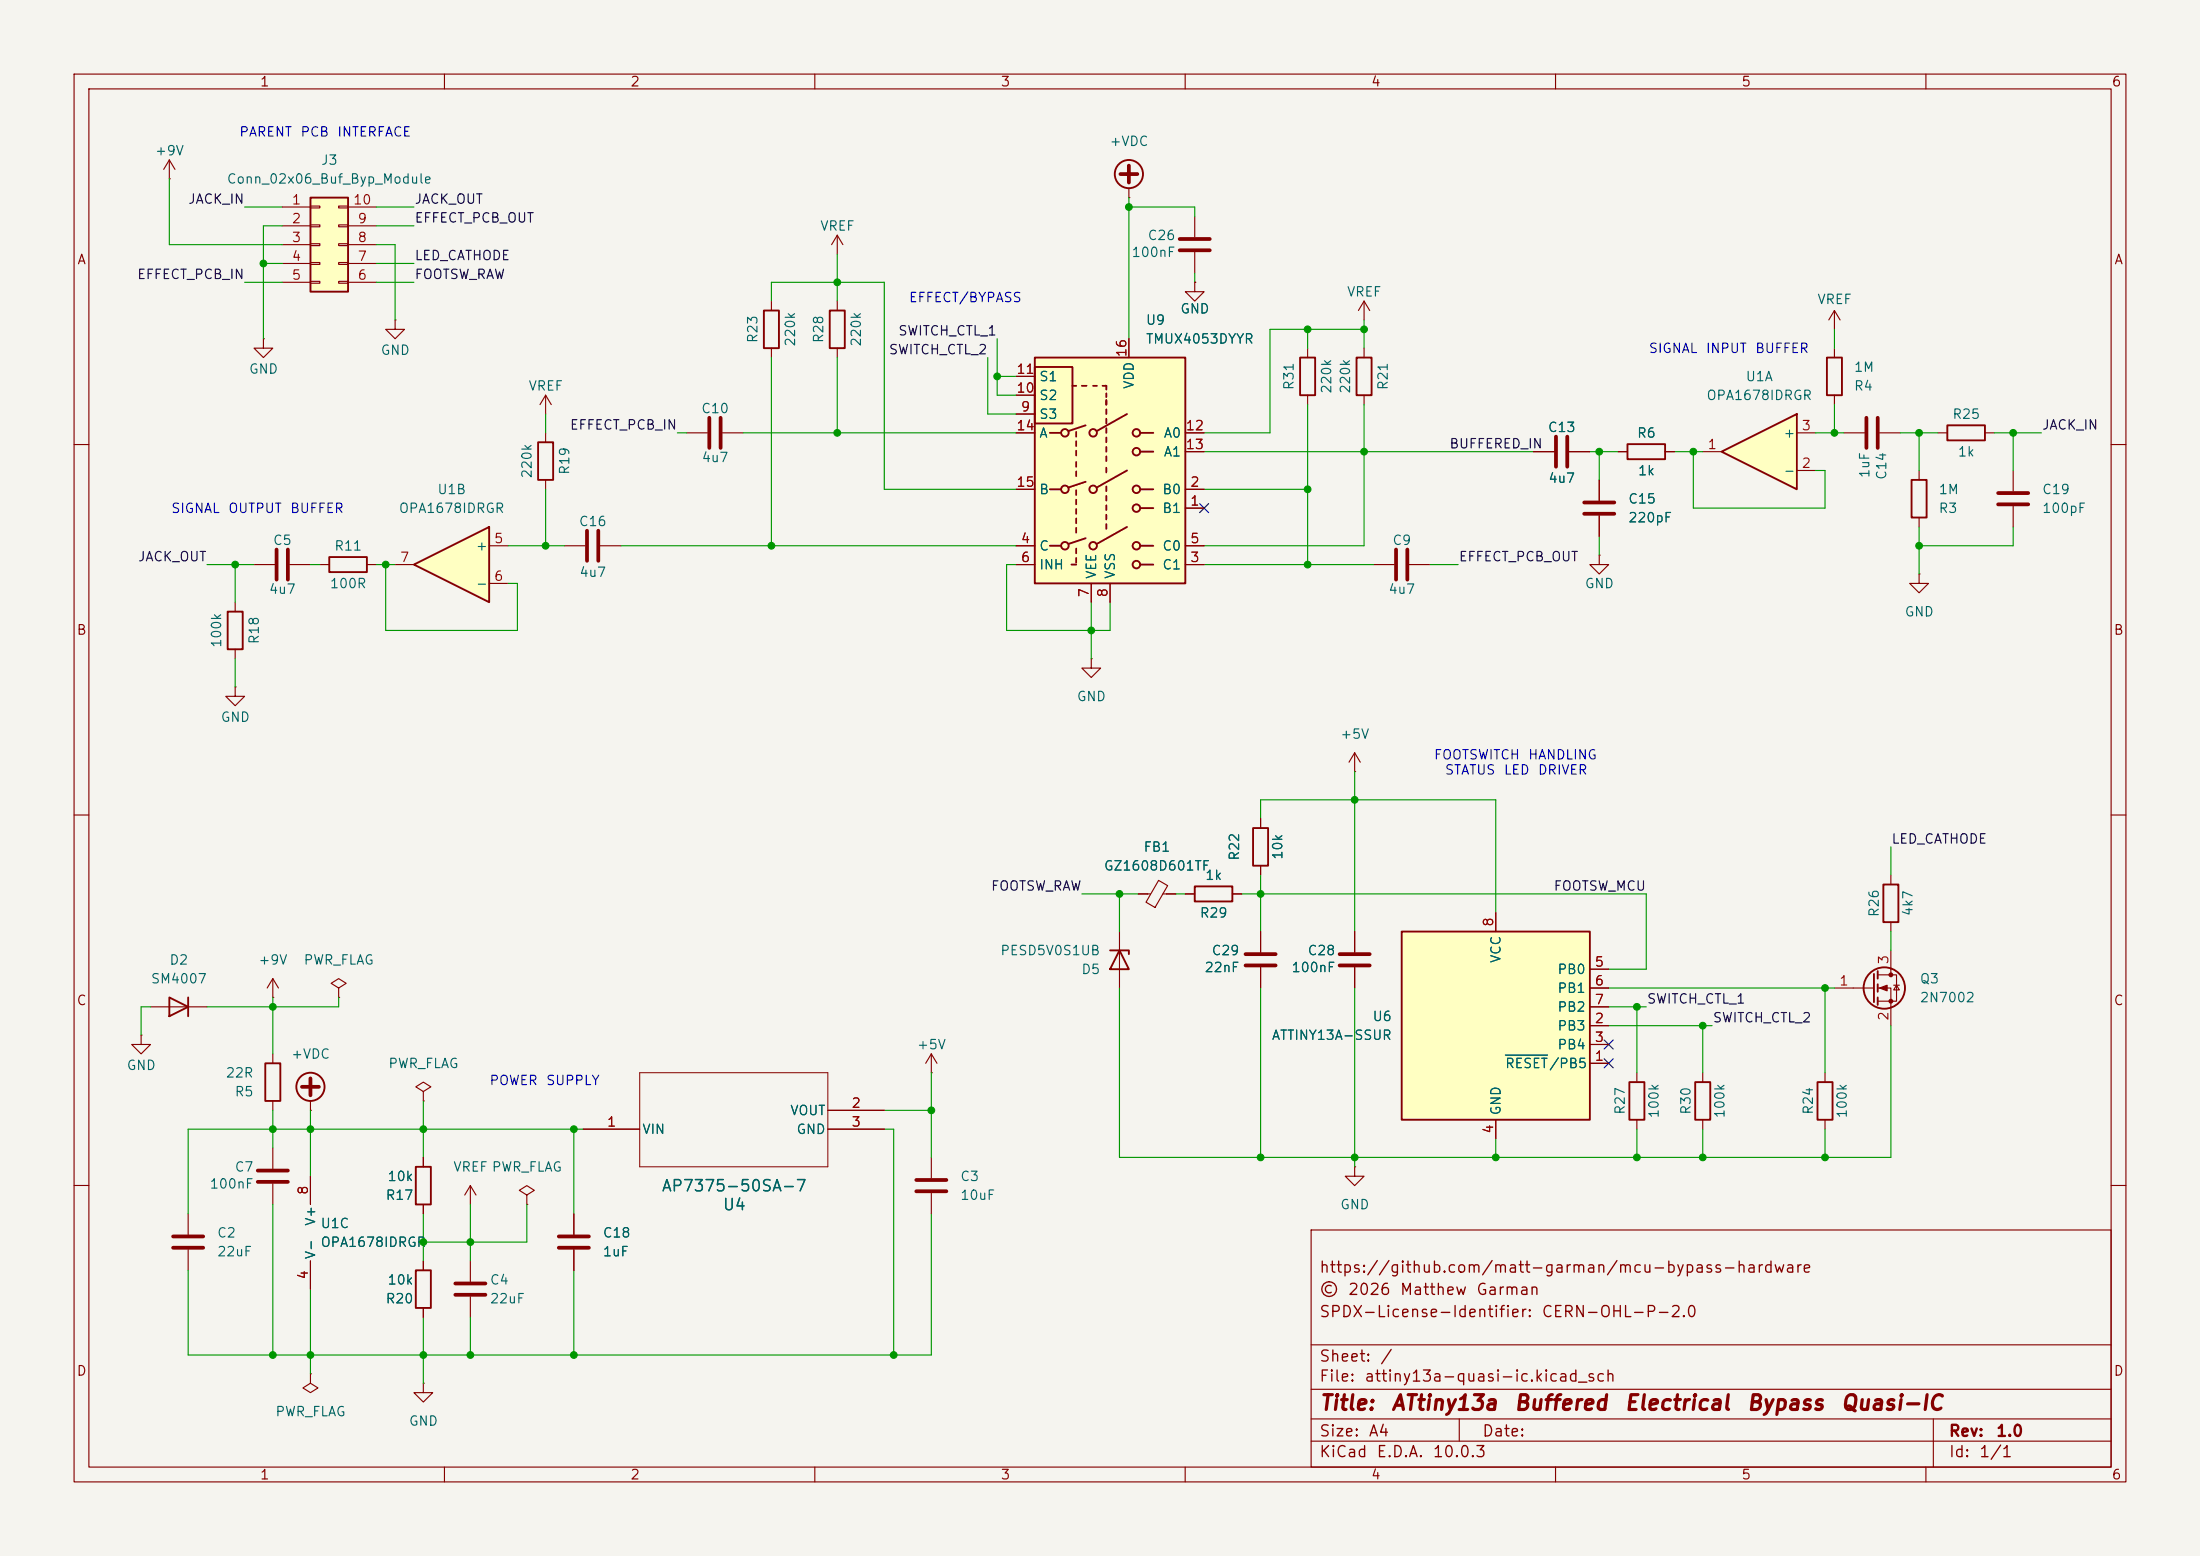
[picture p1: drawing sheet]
<svg xmlns="http://www.w3.org/2000/svg" width="297mm" height="210mm" viewBox="0 0 297 210" stroke-linecap="round" stroke-linejoin="round" font-family="sans-serif">
<path d="M0 0h297v210h-297z" fill="#f5f4ef" stroke="#f5f4ef" stroke-width=".14"/>
<g fill="none" stroke="#840000" stroke-width=".15">
<path d="M10 10h277v190h-277zM12 12h273v186h-273zM60 10v2M110 10v2M160 10v2M210 10v2M260 10v2M113 31.8l-.7 1.2M113 31.8l.8 1.2M113 31.8v2.5M152.4 26.7h.1M152.4 25.4v1.3"/>
<path d="M92.7 58.4h2.8M97.5 58.4h2.8M104.1 40.6v1.3M104.1 47v1.3M113 40.6v1.3M113 47v1.3M184.1 47v1.3M184.1 53.3v1.3M247.6 47v1.3M247.6 53.3v1.3M10 60h2M76.2 73.7h2.8"/>
<path d="M81 73.7h2.8M185.4 76.2h2.8M190.2 76.2h2.8M207 61h2.8M211.8 61h2.8M285 60h2M147.3 88.9v1.3h1.3l-1.3 1.2-1.3-1.2h1.3M147.3 88.9h.1M10 110h2M182.9 104.1h.1M182.9 101.6l-.8 1.3M182.9 101.6l.7 1.3"/>
<path d="M182.9 101.6v2.5M285 110h2M78.7 152.4h7.7M111.8 152.4h7.6M111.8 149.9h7.6M10 160h2M63.5 160l-.8 1.3M63.5 160l.8 1.3M63.5 160v2.6M71.1 161.3l1-.6-1-.7-1 .7 1 .6v1.3M71.1 162.6h.1M177 166h108v32h-108z"/>
<path d="M285 160h2M60 198v2M110 198v2M160 198v2M177 194.5h108M177 191.5h108M177 187.5h108M177 181.5h108M197 191.5v3M210 198v2M260 198v2M261 191.5v6.5"/>
</g>
<path d="M151.3 23.5h2.2M152.4 22.4v2.2M95.8 56.4v4.1M97.3 56.4v4.1M210.1 58.9v4.1M211.6 58.9v4.1M79.2 71.6v4.1M80.8 71.6v4.1M188.5 74.2v4M190 74.2v4" fill="none" stroke="#840000" stroke-width=".51"/>
<path d="M86.4 144.8h25.4v12.7h-25.4z" fill="none" stroke="#840000" stroke-width=".14"/>
<g fill="none" stroke="#840000" stroke-width=".25">
<path d="M103.1 41.9h2.1v5.1h-2.1zM112 41.9h2v5.1h-2zM183.1 48.3h2.1v5h-2.1zM246.6 48.3h2.1v5h-2.1z"/>
<circle cx="152.4" cy="23.5" r="1.9"/>
</g>
<path d="M232.4 61l10.2-5.1v10.1z" fill="#ffffc2"/>
<g fill="none" stroke="#840000" stroke-width=".25">
<path d="M72.6 59.7h2.1v5.1h-2.1zM219.7 59.9h5.1v2.1h-5.1zM262.9 57.4h5.1v2h-5.1zM232.4 61l10.2-5.1v10.1zM258.1 64.8h2v5.1h-2zM30.7 82.6h2.1v5h-2.1zM254.3 119.4h2v5.1h-2zM253 131.4v3.9M253.5 131.1v1M253.5 132.8v1.1M253.5 134.6v1M220 146.1h2v5h-2z"/>
<path d="M228.9 146.1h2v5h-2zM245.4 146.1h2v5h-2z"/>
<circle cx="254.4" cy="133.3" r="2.79"/>
</g>
<g fill="none" stroke="#840000" stroke-width=".15">
<path d="M73.7 53.3v2.6M73.7 58.4v1.3M73.7 53.3l.7 1.3M73.7 53.3l-.8 1.3M184.1 40.6l.8 1.3M184.1 40.6l-.7 1.3M184.1 40.6v2.6M242.6 58.4h2.5M248.9 58.4h2.8M253.7 58.4h2.8M261.6 58.4h1.3M268 58.4h1.2"/>
<path d="M73.7 64.8v1.2M215.9 74.9v1.3h-1.3l1.3 1.3 1.3-1.3h-1.3M215.9 74.9h.1M215.9 64.8v2.8M215.9 69.6v2.8M218.4 61h1.3M224.8 61h1.3M229.9 61h2.5M242.6 63.5h2.5M259.1 77.5v1.2h-1.3l1.3 1.3 1.2-1.3h-1.2M259.1 77.5h.1M259.1 63.5v1.3"/>
<path d="M259.1 69.9v1.2M271.8 63.5v2.8M271.8 68.3v2.8M31.7 92.7v1.3h-1.2l1.2 1.3 1.3-1.3h-1.3M31.7 92.7h.1M31.7 81.3v1.3M31.7 87.6v1.3M255.3 118.1v1.3M247.6 133.4h5.4M253.5 131.6h2.5v3.5h-2.5M253.5 133.4h1.8v5M255.3 124.5v1.2"/>
<path d="M255.3 128.3v3.3M255.7 133h.7M256 133l.4 .6h-.7zM125.7 144.8h.1M125.7 142.2l-.7 1.3M125.7 142.2l.8 1.3M125.7 142.2v2.6M221 144.8v1.3M221 151.1v1.3M229.9 144.8v1.3M229.9 151.1v1.3M246.4 144.8v1.3"/>
<path d="M246.4 151.1v1.3M25.4 163.8v2.8M25.4 168.7v2.8"/>
</g>
<path d="M252 56.4v4.1M253.5 56.4v4.1M213.9 69.3h4M213.9 67.8h4M269.7 68.1h4.1M269.7 66.5h4.1M23.4 168.4h4M23.4 166.9h4" fill="none" stroke="#840000" stroke-width=".51"/>
<g fill="#840000" stroke="#840000" stroke-width=".15">
<path d="M253.7 133.4l1.1-.4v.7z"/>
<circle cx="255.3" cy="131.6" r=".25"/>
<circle cx="255.3" cy="135.1" r=".25"/>
</g>
<path d="M55.9 76.2l10.1-5.1v10.2z" fill="#ffffc2"/>
<path d="M44.4 75.2h5.1v2h-5.1zM55.9 76.2l10.1-5.1v10.2z" fill="none" stroke="#840000" stroke-width=".25"/>
<g fill="none" stroke="#840000" stroke-width=".15">
<path d="M22.9 24.1h.1M22.9 21.6l.7 1.3M22.9 21.6l-.8 1.3M22.9 21.6v2.5M35.6 45.7v1.3h-1.3l1.3 1.3 1.2-1.3h-1.2M35.6 45.7h.1M53.3 43.2v1.3h1.3l-1.3 1.2-1.2-1.2h1.2M53.3 43.2h.1M34.3 76.2h2.8M39.1 76.2h2.8M43.2 76.2h1.2M49.5 76.2h1.3"/>
<path d="M53.3 76.2h2.6M66 73.7h2.6M66 78.7h2.6"/>
</g>
<path d="M37.3 74.2v4M38.9 74.2v4" fill="none" stroke="#840000" stroke-width=".51"/>
<path d="M41.9 26.7h5.1v12.7h-5.1z" fill="#ffffc2"/>
<g fill="none" stroke="#840000" stroke-width=".25">
<path d="M41.9 26.7h5.1v12.7h-5.1zM22.9 134.6l2.5 1.3-2.5 1.3zM25.4 134.6v2.6M149.9 128.3h2.5v.5M151.1 128.3l1.3 2.5h-2.5zM35.8 143.5h2v5.1h-2zM56.1 157.5h2.1v5.1h-2.1zM56.1 171.5h2.1v5h-2.1z"/>
<circle cx="41.9" cy="146.7" r="1.9"/>
</g>
<g fill="none" stroke="#840000" stroke-width=".15">
<path d="M38.1 27.9h3.8M38.1 30.5h3.8M38.1 33h3.8M38.1 35.6h3.8M38.1 38.1h3.8M41.9 27.8h1.3v.3h-1.3zM41.9 30.4h1.3v.2h-1.3zM41.9 32.9h1.3v.2h-1.3zM41.9 35.4h1.3v.3h-1.3zM41.9 38h1.3v.2h-1.3zM45.7 27.8h1.3v.3h-1.3zM45.7 30.4h1.3v.2h-1.3z"/>
<path d="M45.7 32.9h1.3v.2h-1.3zM45.7 35.4h1.3v.3h-1.3zM45.7 38h1.3v.2h-1.3zM47 27.9h3.8M47 30.5h3.8M47 33h3.8M47 35.6h3.8M47 38.1h3.8M247.6 41.9l.8 1.3M247.6 41.9l-.7 1.3M247.6 41.9v2.6M19 139.7v1.3h1.3l-1.3 1.2-1.2-1.2h1.2"/>
<path d="M19 139.7h.1M20.3 135.9h7.6M36.8 134.6h.1M36.8 132.1v2.5M36.8 132.1l-.7 1.3M36.8 132.1l.8 1.3M45.7 133.4l1-.7-1-.6-1 .6 1 .7v1.2M45.7 134.6h.1M151.1 125.7v7.7M36.8 142.2v1.3M36.8 148.6v1.3M36.8 154.9v2.8"/>
<path d="M36.8 159.8v2.8M41.9 149.9h.1M41.9 148.6v1.3M41.9 158.8v3.8M57.1 147.3l1.1-.6-1.1-.6-1 .6 1 .6v1.3M57.1 148.6h.1M57.1 156.2v1.3M125.7 156.2v2.8M41.9 170.2v3.8M57.1 162.6v1.2M57.1 170.2v1.3M57.1 176.5v1.3"/>
<path d="M63.5 170.2v2.8M63.5 175v2.8M77.5 163.8v2.8M77.5 168.7v2.8M125.7 161v2.8M41.9 185.4v1.3l1 .6-1 .7-1-.7 1-.6M41.9 185.4h.1M57.1 186.7v1.3h1.3l-1.3 1.2-1.2-1.2h1.2M57.1 186.7h.1"/>
</g>
<path d="M34.8 159.5h4.1M34.8 158h4.1M40.8 146.7h2.3M41.9 145.5v2.3M123.7 159.3h4.1M61.5 174.8h4M61.5 173.2h4M75.4 168.4h4.1M75.4 166.9h4.1M123.7 160.8h4.1" fill="none" stroke="#840000" stroke-width=".51"/>
<path d="M139.7 48.3h20.3v30.4h-20.3z" fill="#ffffc2"/>
<g fill="none" stroke="#840000" stroke-width=".25">
<path d="M139.7 48.3h20.3v30.4h-20.3zM139.7 49.5h5.1v7.7h-5.1zM141.7 58.4h1.6M144.8 52.1h.5M145.3 58.3v.6M145.3 59.6v.6M146 52.1h.7M146.6 57.4l-2.3 .8M147.6 52.1h.5M148.8 52.1h.6v.5M149.4 53.1v.5M149.4 54v.6"/>
<path d="M149.4 55.2v.7M149.4 56.5v.7M149.4 57.8v.6M149.4 59.1v.6M152.1 55.9l-4 2.3M153.9 58.4h1.8M141.7 66h1.6M141.7 73.7h1.6M144.7 76.2h.6M145.3 60.8v.7M145.3 62.4v.6M145.3 63.6v.7"/>
<path d="M145.3 66.2v.6M145.3 67.4v.7M145.3 68.7v.6M145.3 70v.6M145.3 71.2v.7M145.3 74v.7M145.3 75.3v.6M146.6 65l-2.3 .8M146.6 72.6l-2.3 .8M149.4 60.3v.7M149.4 61.6v.6M149.4 63.1v.7"/>
<path d="M149.4 65.7v.6M149.4 66.9v.7M149.4 68.2v.6M149.4 69.5v.6M149.4 70.7v.7M152.1 63.5l-4 2.3M152.1 71.1l-4 2.3M153.9 66h1.8M153.9 73.7h1.8M153.9 76.2h1.8M153.9 61h1.8M153.9 68.6h1.8"/>
<path d="M169.2 111.8h2v5h-2z"/>
<circle cx="143.8" cy="58.4" r=".51"/>
<circle cx="147.6" cy="58.4" r=".51"/>
<circle cx="153.4" cy="58.4" r=".51"/>
<circle cx="143.8" cy="66" r=".51"/>
<circle cx="143.8" cy="73.7" r=".51"/>
<circle cx="147.6" cy="73.7" r=".51"/>
<circle cx="147.6" cy="66" r=".51"/>
<circle cx="153.4" cy="68.6" r=".51"/>
<circle cx="153.4" cy="73.7" r=".51"/>
<circle cx="153.4" cy="66" r=".51"/>
<circle cx="153.4" cy="76.2" r=".51"/>
<circle cx="153.4" cy="61" r=".51"/>
</g>
<g fill="none" stroke="#840000" stroke-width=".15">
<path d="M161.3 38.1v1.3h1.3l-1.3 1.2-1.3-1.2h1.3M161.3 38.1h.1M137.2 55.9h2.5M137.2 53.3h2.5M137.2 50.8h2.5M137.2 58.4h2.5M152.4 45.7v2.6M160 58.4h2.6M137.2 66h2.5M137.2 76.2h2.5M137.2 73.7h2.5M147.3 78.7v2.6"/>
<path d="M149.9 78.7v2.6M160 68.6h2.6M160 66h2.6M160 76.2h2.6M160 73.7h2.6M160 61h2.6M170.2 110.5v1.3M170.2 116.8v1.3"/>
</g>
<path d="M189.2 125.7h25.4v25.4h-25.4z" fill="#ffffc2"/>
<path d="M175.5 48.3h2v5h-2zM161.3 119.6h5.1v2.1h-5.1zM189.2 125.7h25.4v25.4h-25.4z" fill="none" stroke="#840000" stroke-width=".25"/>
<g fill="none" stroke="#840000" stroke-width=".15">
<path d="M161.3 38.1h.1M161.3 29.2v2.8M161.3 34v2.8M137.2 55.9h2.5M137.2 53.3h2.5M137.2 50.8h2.5M137.2 58.4h2.5M152.4 45.7v2.6M160 58.4h2.6M176.5 47v1.3M176.5 53.3v1.3M137.2 66h2.5"/>
<path d="M137.2 76.2h2.5M137.2 73.7h2.5M147.3 78.7v2.6M149.9 78.7v2.6M160 68.6h2.6M160 66h2.6M160 76.2h2.6M160 73.7h2.6M160 61h2.6M207 61h2.8M211.8 61h2.8M215.9 64.8v2.8"/>
<path d="M215.9 69.6v2.8M218.4 61h1.3M224.8 61h1.3M156.4 118.8l1.2 .7-1.7 3-1.2-.7zM170.2 110.5v1.3M170.2 116.8v1.3M153.7 120.7h1.6M157 120.7h1.7M160 120.7h1.3M166.4 120.7h1.2M170.2 125.7v2.8M170.2 130.6v2.8"/>
<path d="M182.9 125.7v2.8M182.9 130.6v2.8M201.9 123.2v2.5M214.6 138.4h2.6M214.6 130.8h2.6M214.6 133.4h2.6M214.6 135.9h2.6M41.9 158.8v3.8M57.1 156.2v1.3M78.7 152.4h7.7M111.8 152.4h7.6M111.8 149.9h7.6"/>
<path d="M182.9 157.5v1.3h1.2l-1.2 1.2-1.3-1.2h1.3M182.9 157.5h.1M201.9 151.1v2.6M214.6 143.5h2.6M214.6 141h2.6M41.9 170.2v3.8M57.1 162.6v1.2M57.1 170.2v1.3M57.1 176.5v1.3M77.5 163.8v2.8M77.5 168.7v2.8"/>
</g>
<path d="M203.2 142.4h5.7" fill="none" stroke="#006464" stroke-width=".15"/>
<path d="M159.3 33.8h4M159.3 32.3h4M168.1 130.3h4.1M168.1 128.8h4.1M180.8 130.3h4.1M180.8 128.8h4.1" fill="none" stroke="#840000" stroke-width=".51"/>
<g fill="none" stroke="#009600" stroke-width=".15">
<path d="M22.9 24.1v8.9h15.2M33 27.9h5.1M33 38.1h5.1M35.6 35.6h2.5M38.1 30.5h-2.5v15.2M50.8 33h2.5v10.2M50.8 30.5h5.1M50.8 35.6h5.1M50.8 27.9h5.1M50.8 38.1h5.1M113 34.3v6.3M152.4 27.9h8.9v1.3"/>
<path d="M152.4 26.7v19M161.3 36.8v1.3M73.7 55.9v2.5M91.4 58.4h1.3M100.3 58.4h36.9M104.1 40.6v-2.5h15.3v27.9h17.8M104.1 48.3v25.4M113 48.3v10.1M133.3 48.3v7.6h3.9M134.6 45.7v7.6h2.6M134.6 50.8h2.6M176.5 44.5v2.5"/>
<path d="M176.5 54.6v21.6M184.1 54.6v19.1h-21.5M184.1 44.5h-12.7v13.9h-8.8M184.1 43.2v3.8M245.1 58.4h3.8M247.6 44.5v2.5M247.6 54.6v3.8M256.5 58.4h5.1M259.1 58.4v5.1M269.2 58.4h6.4M271.8 58.4v5.1M27.9 76.2h6.4"/>
<path d="M31.7 76.2v5.1M41.9 76.2h1.3M50.8 76.2h2.5M52.1 76.2v8.9h17.7v-6.4h-1.2M68.6 73.7h7.6M73.7 66v7.7M83.8 73.7h53.4M137.2 76.2h-1.3v8.9h14v-3.8M162.6 76.2h22.8M162.6 61h44.4M162.6 66h13.9M193 76.2h3.8"/>
<path d="M214.6 61h3.8M215.9 61v3.8M215.9 72.4v2.5M226.1 61h3.8M228.6 61v7.6h17.8v-5.1h-1.3M259.1 71.1v6.4M271.8 71.1v2.6h-12.7M31.7 88.9v3.8M147.3 81.3v7.6M170.2 110.5v-2.5h31.7v15.2M170.2 118.1v7.6M182.9 104.1v21.6"/>
<path d="M255.3 114.3v3.8M20.3 135.9h-1.3v3.8M36.8 134.6v7.6M45.7 134.6v1.3h-17.8M146 120.7h7.7M151.1 133.4v22.8h104.2v-17.8M151.1 120.7v5M158.7 120.7h1.3M167.6 120.7h54.6v10.1h-5M170.2 133.4v22.8M182.9 133.4v24.1M217.2 135.9h5"/>
<path d="M217.2 138.4h13.9M217.2 133.4h30.4M221 135.9v8.9M229.9 138.4v6.4M246.4 133.4v11.4M255.3 125.7v2.6M36.8 149.9v5M41.9 149.9v8.9M57.1 148.6v7.6M77.5 152.4v11.4M78.7 152.4h-53.3v11.4M119.4 152.4h1.2v30.5"/>
<path d="M119.4 149.9h6.3M125.7 144.8v11.4M201.9 153.7v2.5M221 152.4v3.8M229.9 152.4v3.8M246.4 152.4v3.8M36.8 162.6v20.3M41.9 174v11.4M57.1 163.8v6.4M57.1 177.8v8.9M63.5 162.6v7.6M63.5 177.8v5.1"/>
<path d="M71.1 162.6v5h-14M77.5 171.5v11.4M125.7 163.8v19.1h-100.3v-11.4"/>
</g>
<path d="M162 68l1.2 1.2M163.2 68l-1.2 1.2M216.6 140.4l1.2 1.2M216.6 142.9l1.2 1.2M217.8 140.4l-1.2 1.2M217.8 142.9l-1.2 1.2" fill="none" stroke="#000084" stroke-width=".15"/>
<g fill="#009600" stroke="#009600" stroke-width=".14">
<circle cx="120.6" cy="182.9" r=".46"/>
<circle cx="125.7" cy="149.9" r=".46"/>
<circle cx="170.2" cy="120.7" r=".46"/>
<circle cx="170.2" cy="156.2" r=".46"/>
<circle cx="151.1" cy="120.7" r=".46"/>
<circle cx="184.1" cy="61" r=".46"/>
<circle cx="176.5" cy="66" r=".46"/>
<circle cx="176.5" cy="76.2" r=".46"/>
<circle cx="147.3" cy="85.1" r=".46"/>
<circle cx="176.5" cy="44.5" r=".46"/>
<circle cx="184.1" cy="44.5" r=".46"/>
<circle cx="271.8" cy="58.4" r=".46"/>
<circle cx="259.1" cy="58.4" r=".46"/>
<circle cx="259.1" cy="73.7" r=".46"/>
<circle cx="247.6" cy="58.4" r=".46"/>
<circle cx="182.9" cy="156.2" r=".46"/>
<circle cx="221" cy="156.2" r=".46"/>
<circle cx="201.9" cy="156.2" r=".46"/>
<circle cx="221" cy="135.9" r=".46"/>
<circle cx="246.4" cy="156.2" r=".46"/>
<circle cx="229.9" cy="156.2" r=".46"/>
<circle cx="246.4" cy="133.4" r=".46"/>
<circle cx="229.9" cy="138.4" r=".46"/>
<circle cx="228.6" cy="61" r=".46"/>
<circle cx="215.9" cy="61" r=".46"/>
<circle cx="182.9" cy="108" r=".46"/>
<circle cx="134.6" cy="50.8" r=".46"/>
<circle cx="152.4" cy="27.9" r=".46"/>
<circle cx="113" cy="38.1" r=".46"/>
<circle cx="113" cy="58.4" r=".46"/>
<circle cx="104.1" cy="73.7" r=".46"/>
<circle cx="77.5" cy="152.4" r=".46"/>
<circle cx="63.5" cy="167.6" r=".46"/>
<circle cx="57.1" cy="167.6" r=".46"/>
<circle cx="63.5" cy="182.9" r=".46"/>
<circle cx="77.5" cy="182.9" r=".46"/>
<circle cx="36.8" cy="152.4" r=".46"/>
<circle cx="41.9" cy="152.4" r=".46"/>
<circle cx="36.8" cy="135.9" r=".46"/>
<circle cx="57.1" cy="182.9" r=".46"/>
<circle cx="41.9" cy="182.9" r=".46"/>
<circle cx="36.8" cy="182.9" r=".46"/>
<circle cx="57.1" cy="152.4" r=".46"/>
<circle cx="35.6" cy="35.6" r=".46"/>
<circle cx="31.7" cy="76.2" r=".46"/>
<circle cx="52.1" cy="76.2" r=".46"/>
<circle cx="73.7" cy="73.7" r=".46"/>
</g>
<g font-size="2" fill="#840000">
<text x="178" y="190.8">Title:</text>
<text x="187.7" y="190.8">ATtiny13a</text>
<text x="204.3" y="190.8">Buffered</text>
<text x="219.2" y="190.8">Electrical</text>
<text x="235.7" y="190.8">Bypass</text>
<text x="248.4" y="190.8">Quasi-IC</text>
</g>
<g font-size="1.5" fill="#006464">
<text x="89.2" y="161.2">AP7375-50SA-7</text>
<text x="97.5" y="163.7">U4</text>
</g>
<g font-size="1.5" fill="#840000">
<text x="178" y="172.2">https://github.com/matt-garman/mcu-bypass-hardware</text>
<text x="178" y="178.2">SPDX-License-Identifier:</text>
<text x="178" y="175.2">©</text>
<text x="181.9" y="175.2">2026</text>
<text x="188.9" y="175.2">Matthew</text>
<text x="199.2" y="175.2">Garman</text>
<text x="208" y="178.2">CERN-OHL-P-2.0</text>
<text x="178" y="184.2">Sheet:</text>
<text x="186.2" y="184.2">/</text>
<text x="178" y="186.9">File:</text>
<text x="184.1" y="186.9">attiny13a-quasi-ic.kicad_sch</text>
<text x="178" y="197.1">KiCad</text>
<text x="178" y="194.3">Size:</text>
<text x="184.7" y="194.3">A4</text>
<text x="185.7" y="197.1">E.D.A.</text>
<text x="193.3" y="197.1">10.0.3</text>
<text x="200" y="194.3">Date:</text>
<text x="263" y="194.3">Rev:</text>
<text x="263" y="197.1">Id:</text>
<text x="267.1" y="197.1">1/1</text>
<text x="269.4" y="194.3">1.0</text>
</g>
<g font-size="1.3" fill="#840000">
<text x="35" y="12">1</text>
<text x="85" y="12">2</text>
<text x="135" y="12">3</text>
<text x="185" y="12">4</text>
<text x="235" y="12">5</text>
<text x="285" y="12">6</text>
<text x="10.3" y="36">A</text>
<text x="285.3" y="36">A</text>
<text x="10.3" y="86">B</text>
<text x="285.3" y="86">B</text>
<text x="10.3" y="136">C</text>
<text x="285.3" y="136">C</text>
<text x="10.3" y="186">D</text>
<text x="285.3" y="186">D</text>
<text x="35" y="200">1</text>
<text x="85" y="200">2</text>
<text x="135" y="200">3</text>
<text x="185" y="200">4</text>
<text x="235" y="200">5</text>
<text x="285" y="200">6</text>
</g>
<g font-size="1.3" fill="#006464">
<text x="20.8" y="21.3">+9V</text>
<text x="43.3" y="22.6">J3</text>
<text x="149.7" y="20">+VDC</text>
<text x="30.5" y="25.1">Conn_02x06_Buf_Byp_Module</text>
<text x="110.6" y="31.5">VREF</text>
<text x="152.7" y="35">100nF</text>
<text x="154.8" y="32.7">C26</text>
<text x="181.8" y="40.3">VREF</text>
<text x="245.3" y="41.4">VREF</text>
<text x="102.6" y="46.4" transform="rotate(-90 102.6 46.4)">R23</text>
<text x="107.7" y="46.9" transform="rotate(-90 107.7 46.9)">220k</text>
<text x="111.5" y="46.4" transform="rotate(-90 111.5 46.4)">R28</text>
<text x="116.5" y="46.9" transform="rotate(-90 116.5 46.9)">220k</text>
<text x="154.6" y="44.2">U9</text>
<text x="154.6" y="46.7">TMUX4053DYYR</text>
<text x="159.3" y="42.6">GND</text>
<text x="33.5" y="50.8">GND</text>
<text x="51.3" y="48.2">GND</text>
<text x="71.3" y="53">VREF</text>
<text x="140.2" y="51.8">S1</text>
<text x="153.4" y="52.6" transform="rotate(-90 153.4 52.6)">VDD</text>
<text x="175" y="52.7" transform="rotate(-90 175 52.7)">R31</text>
<text x="180" y="53.2" transform="rotate(-90 180 53.2)">220k</text>
<text x="182.6" y="53.2" transform="rotate(-90 182.6 53.2)">220k</text>
<text x="187.7" y="52.7" transform="rotate(-90 187.7 52.7)">R21</text>
<text x="235.6" y="51.8">U1A</text>
<text x="250.2" y="53">R4</text>
<text x="250.2" y="50.5">1M</text>
<text x="94.6" y="56.1">C10</text>
<text x="140.2" y="56.9">S3</text>
<text x="140.2" y="54.3">S2</text>
<text x="140.2" y="59.4">A</text>
<text x="157" y="59.4">A0</text>
<text x="208.9" y="58.6">C13</text>
<text x="220.9" y="59.4">R6</text>
<text x="230.3" y="54.3">OPA1678IDRGR</text>
<text x="240.7" y="59.4">+</text>
<text x="263.5" y="56.9">R25</text>
<text x="72.1" y="64.7" transform="rotate(-90 72.1 64.7)">220k</text>
<text x="77.2" y="64.2" transform="rotate(-90 77.2 64.2)">R19</text>
<text x="94.6" y="62.7">4u7</text>
<text x="157" y="61.9">A1</text>
<text x="208.9" y="65.5">4u7</text>
<text x="221" y="64.5">1k</text>
<text x="240.7" y="64.5">-</text>
<text x="252.7" y="64.6" transform="rotate(-90 252.7 64.6)">1uF</text>
<text x="255" y="64.9" transform="rotate(-90 255 64.9)">C14</text>
<text x="264.2" y="61.9">1k</text>
<text x="53.8" y="69.6">OPA1678IDRGR</text>
<text x="59" y="67">U1B</text>
<text x="78.1" y="71.3">C16</text>
<text x="140.2" y="67">B</text>
<text x="156.8" y="69.6">B1</text>
<text x="156.8" y="67">B0</text>
<text x="219.7" y="70.8">220pF</text>
<text x="219.7" y="68.3">C15</text>
<text x="261.6" y="69.6">R3</text>
<text x="261.6" y="67">1M</text>
<text x="275.6" y="69.6">100pF</text>
<text x="275.6" y="67">C19</text>
<text x="36.8" y="73.9">C5</text>
<text x="45" y="74.6">R11</text>
<text x="64.1" y="74.6">+</text>
<text x="140.2" y="74.6">C</text>
<text x="140.2" y="77.2">INH</text>
<text x="156.8" y="77.2">C1</text>
<text x="156.8" y="74.6">C0</text>
<text x="187.9" y="73.9">C9</text>
<text x="36.2" y="80.5">4u7</text>
<text x="44.4" y="79.7">100R</text>
<text x="64.1" y="79.7">-</text>
<text x="78.1" y="78.2">4u7</text>
<text x="148.3" y="78.2" transform="rotate(-90 148.3 78.2)">VEE</text>
<text x="150.8" y="78.2" transform="rotate(-90 150.8 78.2)">VSS</text>
<text x="187.3" y="80.5">4u7</text>
<text x="213.9" y="79.7">GND</text>
<text x="257" y="83.5">GND</text>
<text x="30.2" y="87.5" transform="rotate(-90 30.2 87.5)">100k</text>
<text x="35.3" y="87" transform="rotate(-90 35.3 87)">R18</text>
<text x="145.3" y="95">GND</text>
<text x="29.7" y="97.7">GND</text>
<text x="180.8" y="100">+5V</text>
<text x="148.9" y="117.8">GZ1608D601TF</text>
<text x="154.3" y="115.3">FB1</text>
<text x="162.6" y="119.1">1k</text>
<text x="167.6" y="116.2" transform="rotate(-90 167.6 116.2)">R22</text>
<text x="173.4" y="116.1" transform="rotate(-90 173.4 116.1)">10k</text>
<text x="161.9" y="124.2">R29</text>
<text x="254" y="123.9" transform="rotate(-90 254 123.9)">R26</text>
<text x="258.5" y="123.7" transform="rotate(-90 258.5 123.7)">4k7</text>
<text x="22.8" y="130.5">D2</text>
<text x="34.8" y="130.5">+9V</text>
<text x="40.9" y="130.5">PWR_FLAG</text>
<text x="135" y="129.2">PESD5V0S1UB</text>
<text x="145.9" y="131.8">D5</text>
<text x="162.5" y="131.5">22nF</text>
<text x="163.5" y="129.2">C29</text>
<text x="174.3" y="131.5">100nF</text>
<text x="176.4" y="129.2">C28</text>
<text x="202.9" y="130.1" transform="rotate(-90 202.9 130.1)">VCC</text>
<text x="210.2" y="131.8">PB0</text>
<text x="20.3" y="133.1">SM4007</text>
<text x="210.2" y="134.3">PB1</text>
<text x="210.2" y="136.9">PB2</text>
<text x="259.1" y="133.1">Q3</text>
<text x="259.1" y="135.6">2N7002</text>
<text x="39.2" y="143.2">+VDC</text>
<text x="123.7" y="141.9">+5V</text>
<text x="171.6" y="140.7">ATTINY13A-SSUR</text>
<text x="185.2" y="138.1">U6</text>
<text x="210.2" y="139.4">PB3</text>
<text x="210.2" y="141.9">PB4</text>
<text x="17" y="144.7">GND</text>
<text x="30.4" y="145.8">22R</text>
<text x="31.6" y="148.3">R5</text>
<text x="52.3" y="144.5">PWR_FLAG</text>
<text x="203.1" y="144.5">RESET/PB5</text>
<text x="86.6" y="153.4">VIN</text>
<text x="106.6" y="150.8">VOUT</text>
<text x="107.4" y="153.4">GND</text>
<text x="202.9" y="150.6" transform="rotate(-90 202.9 150.6)">GND</text>
<text x="219.7" y="150.5" transform="rotate(-90 219.7 150.5)">R27</text>
<text x="224.2" y="151" transform="rotate(-90 224.2 151)">100k</text>
<text x="228.6" y="150.5" transform="rotate(-90 228.6 150.5)">R30</text>
<text x="233.1" y="151" transform="rotate(-90 233.1 151)">100k</text>
<text x="245.1" y="150.5" transform="rotate(-90 245.1 150.5)">R24</text>
<text x="249.6" y="151" transform="rotate(-90 249.6 151)">100k</text>
<text x="28.2" y="160.7">100nF</text>
<text x="31.6" y="158.5">C7</text>
<text x="52.2" y="159.7">10k</text>
<text x="61.1" y="158.5">VREF PWR_FLAG</text>
<text x="129.5" y="159.7">C3</text>
<text x="29.2" y="167.3">C2</text>
<text x="42.9" y="165.6" transform="rotate(-90 42.9 165.6)">V+</text>
<text x="43.2" y="166.1">U1C</text>
<text x="52" y="162.3">R17</text>
<text x="81.3" y="167.3">C18</text>
<text x="129.5" y="162.3">10uF</text>
<text x="180.8" y="163.5">GND</text>
<text x="29.2" y="169.9">22uF</text>
<text x="42.9" y="170.1" transform="rotate(-90 42.9 170.1)">V-</text>
<text x="43.2" y="168.6">OPA1678IDRGR</text>
<text x="52.2" y="173.7">10k</text>
<text x="66" y="173.7">C4</text>
<text x="81.3" y="169.9">1uF</text>
<text x="52" y="176.2">R20</text>
<text x="66" y="176.2">22uF</text>
<text x="37.1" y="191.5">PWR_FLAG</text>
<text x="55.1" y="192.7">GND</text>
</g>
<g font-size="1.3" fill="#0000c2">
<text x="32.2" y="18.8">PARENT</text>
<text x="40.5" y="18.8">PCB</text>
<text x="45.4" y="18.8">INTERFACE</text>
<text x="122.6" y="41.1">EFFECT/BYPASS</text>
<text x="222.5" y="48">SIGNAL</text>
<text x="230.2" y="48">INPUT</text>
<text x="236.9" y="48">BUFFER</text>
<text x="23" y="69.6">SIGNAL</text>
<text x="30.7" y="69.6">OUTPUT</text>
<text x="39.1" y="69.6">BUFFER</text>
<text x="193.5" y="102.8">FOOTSWITCH</text>
<text x="195" y="104.9">STATUS</text>
<text x="202.9" y="104.9">LED</text>
<text x="206.2" y="102.8">HANDLING</text>
<text x="207.5" y="104.9">DRIVER</text>
<text x="66" y="146.8">POWER</text>
<text x="73.6" y="146.8">SUPPLY</text>
</g>
<g font-size="1.3" fill="#0f0f0f">
<text x="25.3" y="27.8">JACK_IN</text>
<text x="55.9" y="27.8">JACK_OUT</text>
<text x="55.9" y="35.4">LED_CATHODE</text>
<text x="55.9" y="30.4">EFFECT_PCB_OUT</text>
<text x="18.4" y="38">EFFECT_PCB_IN</text>
<text x="55.9" y="38">FOOTSW_RAW</text>
<text x="121.2" y="45.6">SWITCH_CTL_1</text>
<text x="119.9" y="48.1">SWITCH_CTL_2</text>
<text x="76.8" y="58.3">EFFECT_PCB_IN</text>
<text x="275.6" y="58.3">JACK_IN</text>
<text x="195.6" y="60.8">BUFFERED_IN</text>
<text x="18.5" y="76.1">JACK_OUT</text>
<text x="196.8" y="76.1">EFFECT_PCB_OUT</text>
<text x="255.3" y="114.2">LED_CATHODE</text>
<text x="133.7" y="120.5">FOOTSW_RAW</text>
<text x="209.6" y="120.5">FOOTSW_MCU</text>
<text x="222.2" y="135.8">SWITCH_CTL_1</text>
<text x="231.1" y="138.3">SWITCH_CTL_2</text>
</g>
<g font-size="1.3" fill="#a90000">
<text x="39.3" y="27.9">1</text>
<text x="47.6" y="27.9">10</text>
<text x="39.3" y="30.5">2</text>
<text x="39.3" y="33">3</text>
<text x="39.3" y="35.5">4</text>
<text x="48.2" y="35.5">7</text>
<text x="48.2" y="33">8</text>
<text x="48.2" y="30.5">9</text>
<text x="39.3" y="38.1">5</text>
<text x="48.2" y="38.1">6</text>
<text x="137.1" y="53.3">10</text>
<text x="137.1" y="50.8">11</text>
<text x="152.4" y="48.3" transform="rotate(-90 152.4 48.3)">16</text>
<text x="137.1" y="58.4">14</text>
<text x="137.7" y="55.9">9</text>
<text x="160" y="58.4">12</text>
<text x="243.1" y="58.4">3</text>
<text x="160" y="60.9">13</text>
<text x="230.4" y="60.9">1</text>
<text x="243.1" y="63.5">2</text>
<text x="137.1" y="66">15</text>
<text x="160.6" y="68.6">1</text>
<text x="160.6" y="66">2</text>
<text x="53.9" y="76.2">7</text>
<text x="66.6" y="73.6">5</text>
<text x="137.7" y="73.6">4</text>
<text x="137.7" y="76.2">6</text>
<text x="160.6" y="76.2">3</text>
<text x="160.6" y="73.6">5</text>
<text x="66.6" y="78.7">6</text>
<text x="147.3" y="80.7" transform="rotate(-90 147.3 80.7)">7</text>
<text x="149.8" y="80.7" transform="rotate(-90 149.8 80.7)">8</text>
<text x="201.9" y="125.2" transform="rotate(-90 201.9 125.2)">8</text>
<text x="215.2" y="130.8">5</text>
<text x="255.2" y="130.2" transform="rotate(-90 255.2 130.2)">3</text>
<text x="215.2" y="133.3">6</text>
<text x="215.2" y="135.9">7</text>
<text x="248.2" y="133.3">1</text>
<text x="255.2" y="137.9" transform="rotate(-90 255.2 137.9)">2</text>
<text x="215.2" y="143.5">1</text>
<text x="215.2" y="138.4">2</text>
<text x="215.2" y="140.9">3</text>
<text x="114.9" y="149.8">2</text>
<text x="81.8" y="152.4">1</text>
<text x="114.9" y="152.4">3</text>
<text x="201.9" y="153.1" transform="rotate(-90 201.9 153.1)">4</text>
<text x="41.9" y="161.4" transform="rotate(-90 41.9 161.4)">8</text>
<text x="41.9" y="172.8" transform="rotate(-90 41.9 172.8)">4</text>
</g>
</svg>
